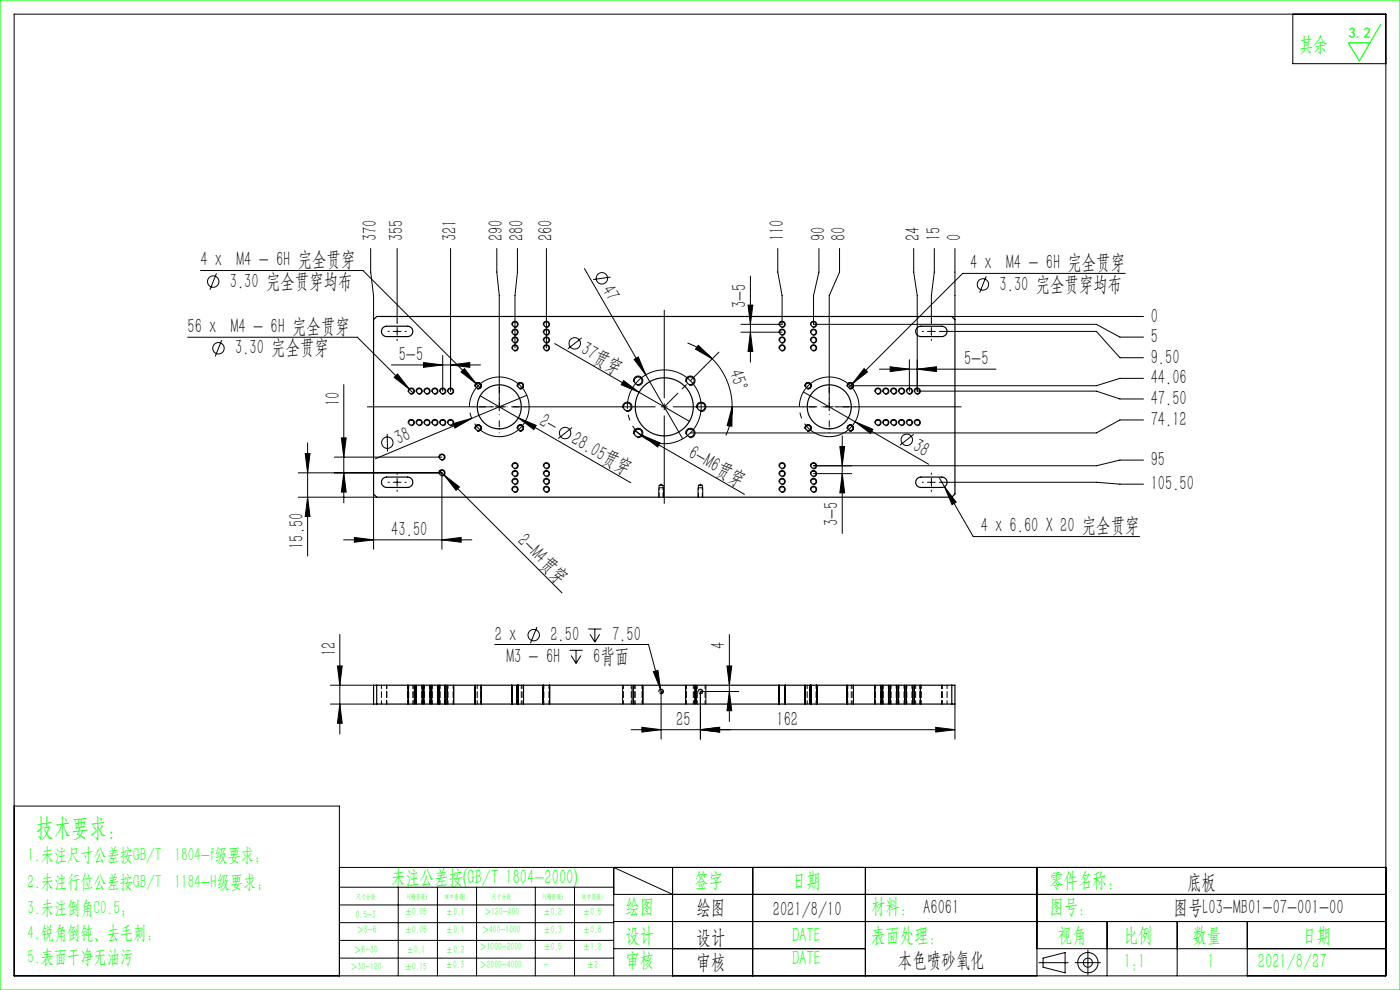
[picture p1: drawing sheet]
<svg xmlns="http://www.w3.org/2000/svg" width="297mm" height="210mm" viewBox="0 0 297 210" stroke-linecap="round" stroke-linejoin="round" font-family="sans-serif">
<g fill="none" stroke="#000" stroke-width=".21">
<path d="M3 3h291v204h-291zM274.3 3v10.5h19.7M42.5 57.4h34.5l24 24M45.9 58l-1.4 3.5M78.6 52.7v5l.6 5v5.1M84.2 52.7v15.7M95.6 52.7v30.3M105.4 52.7v5l.5 5v23.6M109.8 52.7v5l-.6 5v11.1M115.9 52.7v21.1M124 57l13 22.5M129.5 58.8l-3.7 .5"/>
<path d="M159.2 58.6v18.2M165 52.7v5l.9 5v6.1h-8.7M173.7 52.7v5l-1.1 5v6.1h60l5 2.7h5M178.1 52.7v5l-2.2 5v23.6M193.8 52.7v5l.8 5v20.3h38l5 1.6h5M198.2 52.7v5l-.6 5v5.7M202.6 52.7v15.1M209.2 58.6l-1.4 3.5M238.7 58h-34.5l-24.2 24.2M39.8 71.5h36l11.8 11.9M47 72.1l-1.3 3.5M83 77.4h18.9"/>
<path d="M83.4 70.3h1.7M84.2 69.5v1.6M84.3 79.3l2.6 3.3-3.3-2.5zM89.8 76.9l4.1 .5-4.1 .5zM93.9 75.4v7.6M95.6 77.4l4.1-.5v1zM98.5 78.2l2.5 3.2-3.2-2.5zM108.6 74a.67 .67 0 0 1 .6-.9 .67 .67 0 0 1 .7 .8 .67 .67 0 0 1-.8 .5M108.6 72.3a.67 .67 0 0 1 .6-.8 .67 .67 0 0 1 .7 .7 .67 .67 0 0 1-.8 .6M108.6 70.6a.67 .67 0 0 1 .6-.8 .67 .67 0 0 1 .7 .7 .67 .67 0 0 1-.8 .6M108.6 69a.67 .67 0 0 1 .6-.9 .67 .67 0 0 1 .7 .8 .67 .67 0 0 1-.8 .5M115.3 74a.67 .67 0 0 1 .6-.9 .67 .67 0 0 1 .7 .8 .67 .67 0 0 1-.9 .5"/>
<path d="M115.3 72.3a.67 .67 0 0 1 .6-.8 .67 .67 0 0 1 .7 .7 .67 .67 0 0 1-.9 .6M115.3 70.6a.67 .67 0 0 1 .6-.8 .67 .67 0 0 1 .7 .7 .67 .67 0 0 1-.9 .6M115.3 69a.67 .67 0 0 1 .6-.9 .67 .67 0 0 1 .7 .8 .67 .67 0 0 1-.9 .5M117.7 72.9l17.9 10.3M123.4 71.7l-2.9 2.3M134.5 76.2l.9-.5 1.6 3.8zM137 79.5l7.8 13.6M145.9 72.8a14.4 14.4 0 0 1 5.2 3.3M148.2 73.2l2.9 2.9-3.6-2zM151.1 76.1a14.4 14.4 0 0 1 4.2 10.2M152.5 74.7l-3.1 3.1M157.2 70.5h8.7"/>
<path d="M158.7 64.7h1l-.5 4.1zM159.2 70.5l.5 4h-1zM165.3 74a.67 .67 0 0 1 .6-.9 .67 .67 0 0 1 .7 .8 .67 .67 0 0 1-.9 .5M165.3 72.3a.67 .67 0 0 1 .6-.8 .67 .67 0 0 1 .7 .7 .67 .67 0 0 1-.9 .6M165.3 70.6a.67 .67 0 0 1 .6-.8 .67 .67 0 0 1 .7 .7 .67 .67 0 0 1-.9 .6M165.3 69a.67 .67 0 0 1 .6-.9 .67 .67 0 0 1 .7 .8 .67 .67 0 0 1-.9 .5M171.9 74a.67 .67 0 0 1 .6-.9 .67 .67 0 0 1 .7 .8 .67 .67 0 0 1-.8 .5M171.9 72.3a.67 .67 0 0 1 .6-.8 .67 .67 0 0 1 .7 .7 .67 .67 0 0 1-.8 .6M171.9 70.6a.67 .67 0 0 1 .6-.8 .67 .67 0 0 1 .7 .7 .67 .67 0 0 1-.8 .6M171.9 69a.67 .67 0 0 1 .6-.9 .67 .67 0 0 1 .7 .8 .67 .67 0 0 1-.8 .5M183.3 78.2l.7 .7-3.2 2.5zM186.6 78.3h24.7"/>
<path d="M188.8 77.8l4.1 .5-4.1 .5zM192.9 76.3v6.7M194.6 78.3l4.1-.5v1zM196.7 70.3h1.7M197.6 69.5v1.6M199.5 70.3h33.1l5 5.6h5M201.9 67.1h40.7M64.7 96.2h1.1l-.5 4.1zM65.3 93.9v24M70.9 97h22.8M72.4 92.9h1l-.5 4.1zM72.9 81.6v25"/>
<path d="M82.1 92l.1 3.8M86.6 83.1a.67 .67 0 0 1 .6-.8 .67 .67 0 0 1 .7 .7 .67 .67 0 0 1-.8 .6M86.6 89.8a.67 .67 0 0 1 .6-.8 .67 .67 0 0 1 .7 .7 .67 .67 0 0 1-.8 .6M88.3 83.1a.67 .67 0 0 1 .6-.8 .67 .67 0 0 1 .7 .7 .67 .67 0 0 1-.9 .6M88.3 89.8a.67 .67 0 0 1 .6-.8 .67 .67 0 0 1 .7 .7 .67 .67 0 0 1-.9 .6M89.9 83.1a.67 .67 0 0 1 .6-.8 .67 .67 0 0 1 .7 .7 .67 .67 0 0 1-.8 .6M89.9 89.8a.67 .67 0 0 1 .6-.8 .67 .67 0 0 1 .7 .7 .67 .67 0 0 1-.8 .6M91.6 83.1a.67 .67 0 0 1 .6-.8 .67 .67 0 0 1 .7 .7 .67 .67 0 0 1-.8 .6M91.6 89.8a.67 .67 0 0 1 .6-.8 .67 .67 0 0 1 .7 .7 .67 .67 0 0 1-.8 .6M93.1 97.1a.67 .67 0 0 1 .6-.8 .67 .67 0 0 1 .7 .7 .67 .67 0 0 1-.8 .6M93.3 83.1a.67 .67 0 0 1 .6-.8 .67 .67 0 0 1 .7 .7 .67 .67 0 0 1-.9 .6M93.3 89.8a.67 .67 0 0 1 .6-.8 .67 .67 0 0 1 .7 .7 .67 .67 0 0 1-.9 .6"/>
<path d="M93.3 99.8l25.9 26M94.9 89.8a.67 .67 0 0 1 .6-.8 .67 .67 0 0 1 .7 .7 .67 .67 0 0 1-.8 .6M94.9 83.1a.67 .67 0 0 1 .6-.8 .67 .67 0 0 1 .7 .7 .67 .67 0 0 1-.8 .6M96.1 89.9l4-1.2-3.6 2.1zM100.1 88.7l-20.4 8.6M100.8 90.9a.67 .67 0 0 1 .6-.8 .67 .67 0 0 1 .7 .7 .67 .67 0 0 1-.8 .6M100.8 82a.67 .67 0 0 1 .6-.8 .67 .67 0 0 1 .7 .7 .67 .67 0 0 1-.8 .6M101 81.4l.8 .8M101.9 84l8.1 4.6M108.6 99a.67 .67 0 0 1 .6-.9 .67 .67 0 0 1 .7 .8 .67 .67 0 0 1-.8 .5M109.8 82a.67 .67 0 0 1 .5-.8 .67 .67 0 0 1 .8 .7 .67 .67 0 0 1-.9 .6M109.8 90.9a.67 .67 0 0 1 .5-.8 .67 .67 0 0 1 .8 .7 .67 .67 0 0 1-.9 .6"/>
<path d="M110 88.6l3.8 1.6-.6 .9zM110 88.6l23.8 13.8M111.8 83.8l-11.7 4.9M115.3 99a.67 .67 0 0 1 .6-.9 .67 .67 0 0 1 .7 .8 .67 .67 0 0 1-.9 .5M121.3 90.7l-2.9 2.3M132.1 86.6a1 1 0 0 1 .9-1.3 1 1 0 0 1 1.1 1.1 1 1 0 0 1-1.3 .9M132.3 80.7l3.3 2.5-3.8-1.6zM134.4 81a1 1 0 0 1 .9-1.2 1 1 0 0 1 1.1 1 1 1 0 0 1-1.3 .9M134.4 92.1a1 1 0 0 1 .9-1.3 1 1 0 0 1 1.1 1.1 1 1 0 0 1-1.3 .9M134.5 91.3l23.4 13.6M135.6 83.2l10.7 6.2M136.2 92.3l3.8 1.6-.5 .9z"/>
<path d="M145.5 92.1a1 1 0 0 1 .9-1.3 1 1 0 0 1 1.1 1.1 1 1 0 0 1-1.3 .9M145.5 81a1 1 0 0 1 .9-1.2 1 1 0 0 1 1.1 1 1 1 0 0 1-1.3 .9M147.8 86.6a1 1 0 0 1 .9-1.3 1 1 0 0 1 1 1.1 1 1 0 0 1-1.2 .9M155.3 86.3v4.1l-1-.1zM155.3 86.3a14.4 14.4 0 0 1-1.3 6.1M165.3 99a.67 .67 0 0 1 .6-.9 .67 .67 0 0 1 .7 .8 .67 .67 0 0 1-.9 .5M170.4 83.1l26.6 15.4M170.8 82a.67 .67 0 0 1 .6-.8 .67 .67 0 0 1 .7 .7 .67 .67 0 0 1-.8 .6M170.8 90.9a.67 .67 0 0 1 .6-.8 .67 .67 0 0 1 .7 .7 .67 .67 0 0 1-.8 .6M171.9 99a.67 .67 0 0 1 .6-.9 .67 .67 0 0 1 .7 .8 .67 .67 0 0 1-.8 .5M178.2 94.7h1l-.5 4.1zM178.7 92.4v20.8"/>
<path d="M179.8 82a.67 .67 0 0 1 .5-.8 .67 .67 0 0 1 .8 .7 .67 .67 0 0 1-.9 .6M179.8 90.9a.67 .67 0 0 1 .5-.8 .67 .67 0 0 1 .8 .7 .67 .67 0 0 1-.9 .6M181.4 89.5l3.8 1.6-.5 .8zM185.6 83.1a.67 .67 0 0 1 .6-.8 .67 .67 0 0 1 .7 .7 .67 .67 0 0 1-.8 .6M185.6 89.8a.67 .67 0 0 1 .6-.8 .67 .67 0 0 1 .7 .7 .67 .67 0 0 1-.8 .6M187.3 83.1a.67 .67 0 0 1 .6-.8 .67 .67 0 0 1 .7 .7 .67 .67 0 0 1-.9 .6M187.3 89.8a.67 .67 0 0 1 .6-.8 .67 .67 0 0 1 .7 .7 .67 .67 0 0 1-.9 .6M188.9 83.1a.67 .67 0 0 1 .6-.8 .67 .67 0 0 1 .7 .7 .67 .67 0 0 1-.8 .6M188.9 89.8a.67 .67 0 0 1 .6-.8 .67 .67 0 0 1 .7 .7 .67 .67 0 0 1-.8 .6M190.6 83.1a.67 .67 0 0 1 .6-.8 .67 .67 0 0 1 .7 .7 .67 .67 0 0 1-.8 .6M190.6 89.8a.67 .67 0 0 1 .6-.8 .67 .67 0 0 1 .7 .7 .67 .67 0 0 1-.8 .6M192.3 83.1a.67 .67 0 0 1 .6-.8 .67 .67 0 0 1 .7 .7 .67 .67 0 0 1-.9 .6"/>
<path d="M192.3 89.8a.67 .67 0 0 1 .6-.8 .67 .67 0 0 1 .7 .7 .67 .67 0 0 1-.9 .6M193.8 92.1l-2.9 2.4M193.9 83.1a.67 .67 0 0 1 .6-.8 .67 .67 0 0 1 .7 .7 .67 .67 0 0 1-.8 .6M193.9 89.8a.67 .67 0 0 1 .6-.8 .67 .67 0 0 1 .7 .7 .67 .67 0 0 1-.8 .6M242.6 80.3h-5l-5 1.5h-52.2M242.6 97.6h-5l-5 1.2h-60M242.6 89.1h-5l-5 2.7h-86.1M63.3 100.3h30.4v16.2M63.3 105.5h16.6M65.3 105.5l.5 4h-1.1zM72.9 114.5h27.2M72.9 100.3l.5 4.1h-1z"/>
<path d="M75.2 114l4 .5-4 .5zM79.2 104.8v11.7M83.4 102.3h1.7M84.2 101.5v1.6M93.1 100.5a.67 .67 0 0 1 .6-.9 .67 .67 0 0 1 .7 .8 .67 .67 0 0 1-.8 .5M93.7 114.5l4.1-.5v1zM94.2 100.8l3.3 2.5-.8 .7zM108.6 104a.67 .67 0 0 1 .6-.9 .67 .67 0 0 1 .7 .8 .67 .67 0 0 1-.8 .5M108.6 102.3a.67 .67 0 0 1 .6-.8 .67 .67 0 0 1 .7 .7 .67 .67 0 0 1-.8 .6M108.6 100.6a.67 .67 0 0 1 .6-.8 .67 .67 0 0 1 .7 .7 .67 .67 0 0 1-.8 .6M115.3 104a.67 .67 0 0 1 .6-.9 .67 .67 0 0 1 .7 .8 .67 .67 0 0 1-.9 .5M115.3 102.3a.67 .67 0 0 1 .6-.8 .67 .67 0 0 1 .7 .7 .67 .67 0 0 1-.9 .6"/>
<path d="M115.3 100.6a.67 .67 0 0 1 .6-.8 .67 .67 0 0 1 .7 .7 .67 .67 0 0 1-.9 .6M139.7 103.5v2M140.7 103.5v2M148.1 103.5v2M149.1 103.5v2M165.3 104a.67 .67 0 0 1 .6-.9 .67 .67 0 0 1 .7 .8 .67 .67 0 0 1-.9 .5M165.3 102.3a.67 .67 0 0 1 .6-.8 .67 .67 0 0 1 .7 .7 .67 .67 0 0 1-.9 .6M165.3 100.6a.67 .67 0 0 1 .6-.8 .67 .67 0 0 1 .7 .7 .67 .67 0 0 1-.9 .6M171.9 104a.67 .67 0 0 1 .6-.9 .67 .67 0 0 1 .7 .8 .67 .67 0 0 1-.8 .5M171.9 102.3a.67 .67 0 0 1 .6-.8 .67 .67 0 0 1 .7 .7 .67 .67 0 0 1-.8 .6M171.9 100.6a.67 .67 0 0 1 .6-.8 .67 .67 0 0 1 .7 .7 .67 .67 0 0 1-.8 .6M172.6 100.5h8.1"/>
<path d="M178.7 100.5l.5 4h-1zM196.7 102.3h1.7M197.6 101.5v1.6M199.3 101.3l7.2 12.5h35.3M199.5 102.3h33.1l5 .4h5M200.4 103.3l2.4 3.2-.8 .5zM72.1 134.6v21.1M105 136.7h32.6l2.8 10.4M113.9 133l-1.4 3.5M120.8 137.9h2.8M121.2 139l1 1.7M122.2 137.9v2.8"/>
<path d="M123.2 139l-1 1.7M124.8 133.4h2.8M125.2 134.5l1 1.7M126.2 133.4v2.8M127.2 134.5l-1 1.7M154.7 134.6v18.4M70.1 145.3h9.1M70.1 149.3h9.1M71.6 141.3h1l-.5 4zM72.1 149.3l.5 4.1h-1zM86.6 145.3v4M87.9 145.3v4"/>
<path d="M88.2 145.3v4M89.6 145.3v4M89.9 145.3v4M91.2 145.3v4M91.6 145.3v4M92.9 145.3v4M93.1 145.3v4M93.2 145.3v4M94.4 145.3v4M94.6 145.3v4M94.9 145.3v4M96.2 145.3v4"/>
<path d="M100.8 145.3v4M102.1 145.3v4M108.6 145.3v4M109.7 145.3v4M109.9 145.3v4M111.1 145.3v4M115.2 145.3v4M116.6 145.3v4M132.1 145.3v4M133.9 154.8h68.7M134.1 145.3v4M134.4 145.3v4"/>
<path d="M136.2 154.3l4 .5-4 .5zM136.4 145.3v4M138.6 142.5l1-.3 .5 4.1zM139.8 146.8a.5 .5 0 0 1 .4-.6 .5 .5 0 0 1 .5 .5 .5 .5 0 0 1-.6 .5M140.2 146.7v10.1M145.5 145.3v4M147.5 145.3v4M147.7 145.3v4M148.1 146.8a.5 .5 0 0 1 .4-.6 .5 .5 0 0 1 .6 .5 .5 .5 0 0 1-.6 .5M148.6 154.8l4.1-.5v1zM149.7 145.3v4M154.2 141.3h1l-.5 4z"/>
<path d="M154.7 146.7l.5 4.1h-1zM156.7 146.7h-8.1v10.1M165.2 145.3v4M166.6 145.3v4M170.8 145.3v4M171.9 145.3v4M172.1 145.3v4M173.2 145.3v4M179.7 145.3v4M181.1 145.3v4M185.6 145.3v4M186.9 145.3v4"/>
<path d="M187.2 145.3v4M188.6 145.3v4M188.9 145.3v4M190.2 145.3v4M190.6 145.3v4M191.9 145.3v4M192.2 145.3v4M193.6 145.3v4M193.9 145.3v4M195.2 145.3v4M198.5 154.3l4.1 .5-4.1 .5zM202.6 149.3v7.5"/>
<path d="M3 171h69v36M72 184h222M72 188.2h58.2M72 192h58.2M72 195.7h58.2M72 199.5h58.2M84.5 188.2v18.8M92.8 188.2v18.8M101.1 188.2v18.8M113.6 188.2v18.8M121.9 188.2v18.8M130.2 189.7h163.8"/>
<path d="M130.2 195.5h163.8M142.7 189.7l-12.5-5.7v23M142.7 184v23M159.7 184v23M183.6 184v23M220 184v23M234.9 195.5v11.5M249.7 195.5v11.5M264.6 195.5v11.5M72 203.2h58.2M130.2 201.2h53.4M220 201.2h74"/>
<path d="M220.4 204.2h6.2M221.3 203.2l4.7-1.1v4.3l-4.7-1.2zM228.1 204.2h5.3M230.8 201.5v5.3"/>
<circle cx="45.2" cy="59.7" r="1.21"/>
<circle cx="127.7" cy="59" r="1.21"/>
<circle cx="46.3" cy="73.9" r="1.21"/>
<circle cx="121.9" cy="72.8" r="1.21"/>
<circle cx="208.5" cy="60.3" r="1.21"/>
<circle cx="82.2" cy="93.9" r="1.21"/>
<circle cx="119.9" cy="91.9" r="1.21"/>
<circle cx="192.4" cy="93.3" r="1.21"/>
<circle cx="113.2" cy="134.7" r="1.21"/>
<circle cx="230.8" cy="204.2" r="2.15"/>
<circle cx="230.8" cy="204.2" r=".96"/>
</g>
<path d="M148.4 84a7.8 7.8 0 0 0-13.1-3.1 7.8 7.8 0 0 0 3.6 13 7.8 7.8 0 0 0 9.6-9.5l-.1-.4" fill="none" stroke="#000" stroke-width=".21" stroke-dasharray="30.5 1.3 1.3 1.3" stroke-dashoffset="7.8" stroke-linecap="butt"/>
<path d="M112 84.4a6.3 6.3 0 0 0-10.6-2.5 6.3 6.3 0 0 0 2.9 10.5 6.3 6.3 0 0 0 7.8-7.6l-.1-.4M182 84.4a6.3 6.3 0 0 0-10.6-2.5 6.3 6.3 0 0 0 2.9 10.5 6.3 6.3 0 0 0 7.8-7.6l-.1-.4" fill="none" stroke="#000" stroke-width=".21" stroke-dasharray="30.5 1.3 1.3 1.3" stroke-dashoffset="12.5" stroke-linecap="butt"/>
<path d="M77.9 86.3h126" fill="none" stroke="#000" stroke-width=".21" stroke-dasharray="30.5 1.3 1.3 1.3" stroke-dashoffset="3.7"/>
<path d="M140.9 106.8v-41" fill="none" stroke="#000" stroke-width=".21" stroke-dasharray="30.5 1.3 1.3 1.3" stroke-dashoffset="11.9"/>
<path d="M140.9 86.3l8.5-8.5" fill="none" stroke="#000" stroke-width=".21" stroke-dasharray="30.5 1.3 1.3 1.3" stroke-dashoffset="26.4"/>
<path d="M0 0h297v210h-297zM292.9 5.2l-4.5 7.7-2.4-3.8h4.6" fill="none" stroke="#0f0" stroke-width=".25"/>
<g fill="none" stroke="#000" stroke-width=".21" stroke-dasharray="1.3 .6" stroke-dashoffset=".5">
<path d="M140.7 103.5h-1M149.1 103.5h-1M80.9 145.3v4M82 145.3v4M82 149.3v-4M86.5 149.3v-4M86.5 145.3v4M86.7 145.3v4M87.6 149.3v-4M87.8 149.3v-4M88.4 145.3v4M89.5 149.3v-4"/>
<path d="M90 145.3v4M91.1 149.3v-4M91.7 145.3v4M92.8 149.3v-4M93.2 145.3v4M93.4 145.3v4M94.3 149.3v-4M94.5 149.3v-4M95 145.3v4M96.1 149.3v-4M100.9 145.3v4M101.2 145.3v4"/>
<path d="M102 149.3v-4M108.7 145.3v4M109.8 149.3v-4M109.8 145.3v4M110.6 149.3v-4M110.9 149.3v-4M115.4 145.3v4M116.5 149.3v-4M132.2 145.3v4M133.9 149.3v-4M134.5 145.3v4M134.7 145.3v4"/>
<path d="M136.2 149.3v-4M145.6 145.3v4M147.1 149.3v-4M147.3 149.3v-4M147.9 145.3v4M149.6 149.3v-4M165.4 145.3v4M166.5 149.3v-4M170.9 145.3v4M171.2 145.3v4M172 149.3v-4M172 145.3v4"/>
<path d="M173.1 149.3v-4M179.8 145.3v4M180.6 149.3v-4M180.9 149.3v-4M185.7 145.3v4M186.8 149.3v-4M187.4 145.3v4M188.5 149.3v-4M189 145.3v4M190.1 149.3v-4M190.7 145.3v4M191.8 149.3v-4"/>
<path d="M192.4 145.3v4M193.5 149.3v-4M194 145.3v4M194.2 145.3v4M195.1 149.3v-4M195.3 145.3v4M195.3 149.3v-4M199.8 149.3v-4M199.8 145.3v4M200.9 149.3v-4"/>
</g>
<g fill="none" stroke="#000" stroke-width=".21" stroke-dasharray="30.5 1.3 1.3 1.3">
<path d="M82.6 70.3h-.3M84.2 72v.2M84.2 68.6v-.2M85.9 70.3h.3M195.9 70.3h-.3M197.6 72v.2M197.6 68.6v-.2M199.2 70.3h.3M105.9 86.3v-.8M105.9 86.3h-.8M105.9 86.3v.8M105.9 86.3h.8"/>
<path d="M175.9 86.3v-.8M175.9 86.3h-.8M175.9 86.3v.8M175.9 86.3h.8M82.6 102.3h-.3M84.2 104v.2M84.2 100.6v-.2M85.9 102.3h.3M195.9 102.3h-.3M197.6 104v.2M197.6 100.6v-.2M199.2 102.3h.3"/>
</g>
<path d="M104.2 86.3h-3.8M105.9 84.6v-3.8M105.9 88v3.8M107.6 86.3h3.8M174.2 86.3h-3.8M175.9 84.6v-3.8M175.9 88v3.8M177.6 86.3h3.8" fill="none" stroke="#000" stroke-width=".21" stroke-dasharray="30.5 1.3 1.3 1.3" stroke-dashoffset="30.5"/>
<g fill="#000">
<path d="M134.5 76.2l.9-.5 1.6 3.8zM96.1 89.9l4-1.2-3.6 2.1zM110 88.6l3.8 1.6-.6 .9zM132.3 80.7l3.3 2.5-3.8-1.6zM136.2 92.3l3.8 1.6-.5 .9zM181.4 89.5l3.8 1.6-.5 .8zM94.2 100.8l3.3 2.5-.8 .7z"/>
<path d="M155.3 86.3v4.1l-1-.1zM148.2 73.2l2.9 2.9-3.6-2z"/>
<path d="M64.7 96.2h1.1l-.5 4.1zM65.3 105.5l.5 4h-1.1zM72.4 92.9h1l-.5 4.1zM72.9 100.3l.5 4.1h-1zM158.7 64.7h1l-.5 4.1zM159.2 70.5l.5 4h-1zM71.6 141.3h1l-.5 4zM72.1 149.3l.5 4.1h-1z"/>
<path d="M75.2 114l4 .5-4 .5zM93.7 114.5l4.1-.5v1zM89.8 76.9l4.1 .5-4.1 .5zM95.6 77.4l4.1-.5v1zM188.8 77.8l4.1 .5-4.1 .5zM194.6 78.3l4.1-.5v1zM84.3 79.3l-.7 .8 3.3 2.5zM200.4 103.3l1.6 3.7 .8-.5zM183.3 78.2l-2.5 3.2 3.2-2.5zM98.5 78.2l-.7 .7 3.2 2.5zM136.2 154.3l4 .5-4 .5zM148.6 154.8l4.1-.5v1zM138.6 142.5l1.5 3.8-.5-4.1z"/>
<path d="M178.7 100.5l.5 4h-1zM178.2 94.7h1l-.5 4.1zM154.7 146.7l.5 4.1h-1zM154.2 141.3h1l-.5 4z"/>
<path d="M198.5 154.3l4.1 .5-4.1 .5zM148.6 154.8l4.1-.5v1z"/>
</g>
<g fill="none" stroke="#000" stroke-width=".25">
<path d="M79.2 67.8l.7-.7h122l.7 .7v37l-.7 .7h-122l-.7-.7zM81.1 69.7l.3-.3 .6-.2h4.5a1.1 1.1 0 0 1 1.1 1.1 1.1 1.1 0 0 1-1.1 1.1h-4.5a1.1 1.1 0 0 1-.9-1.7zM194.7 69.4l.6-.2h4.5a1.1 1.1 0 0 1 1.1 1.1 1.1 1.1 0 0 1-1.1 1.1h-4.5a1.1 1.1 0 0 1-1-.8 1.1 1.1 0 0 1 .4-1.2zM81.1 101.7l.6-.4 .3-.1h4.5a1.1 1.1 0 0 1 1.1 1.1 1.1 1.1 0 0 1-1.1 1.1h-4.5a1.1 1.1 0 0 1-.9-1.7zM194.5 101.7l.5-.4 .3-.1h4.5a1.1 1.1 0 0 1 1.1 1.1 1.1 1.1 0 0 1-1.1 1.1h-4.5a1.1 1.1 0 0 1-.8-1.7zM79.2 145.3h123.4v4h-123.4zM79.9 145.3v4M201.9 145.3v4"/>
<circle cx="109.2" cy="70.5" r=".55"/>
<circle cx="109.2" cy="73.8" r=".55"/>
<circle cx="109.2" cy="68.8" r=".55"/>
<circle cx="109.2" cy="72.1" r=".55"/>
<circle cx="115.9" cy="70.5" r=".55"/>
<circle cx="115.9" cy="73.8" r=".55"/>
<circle cx="115.9" cy="68.8" r=".55"/>
<circle cx="115.9" cy="72.1" r=".55"/>
<circle cx="165.9" cy="70.5" r=".55"/>
<circle cx="165.9" cy="73.8" r=".55"/>
<circle cx="165.9" cy="68.8" r=".55"/>
<circle cx="165.9" cy="72.1" r=".55"/>
<circle cx="172.6" cy="70.5" r=".55"/>
<circle cx="172.6" cy="73.8" r=".55"/>
<circle cx="172.6" cy="68.8" r=".55"/>
<circle cx="172.6" cy="72.1" r=".55"/>
<circle cx="87.2" cy="89.6" r=".55"/>
<circle cx="87.2" cy="83" r=".55"/>
<circle cx="88.9" cy="89.6" r=".55"/>
<circle cx="88.9" cy="83" r=".55"/>
<circle cx="90.6" cy="89.6" r=".55"/>
<circle cx="90.6" cy="83" r=".55"/>
<circle cx="92.2" cy="89.6" r=".55"/>
<circle cx="92.2" cy="83" r=".55"/>
<circle cx="93.7" cy="97" r=".55"/>
<circle cx="93.9" cy="89.6" r=".55"/>
<circle cx="93.9" cy="83" r=".55"/>
<circle cx="95.6" cy="89.6" r=".55"/>
<circle cx="95.6" cy="83" r=".55"/>
<circle cx="101.4" cy="81.8" r=".55"/>
<circle cx="101.4" cy="90.8" r=".55"/>
<circle cx="105.9" cy="86.3" r="4.7"/>
<circle cx="109.2" cy="98.8" r=".55"/>
<circle cx="110.4" cy="81.8" r=".55"/>
<circle cx="110.4" cy="90.8" r=".55"/>
<circle cx="115.9" cy="98.8" r=".55"/>
<circle cx="133.1" cy="86.3" r=".83"/>
<circle cx="135.4" cy="91.8" r=".83"/>
<circle cx="135.4" cy="80.8" r=".83"/>
<circle cx="140.9" cy="86.3" r="6.2"/>
<circle cx="146.5" cy="91.8" r=".83"/>
<circle cx="146.5" cy="80.8" r=".83"/>
<circle cx="148.7" cy="86.3" r=".83"/>
<circle cx="165.9" cy="98.8" r=".55"/>
<circle cx="171.4" cy="81.8" r=".55"/>
<circle cx="171.4" cy="90.8" r=".55"/>
<circle cx="172.6" cy="98.8" r=".55"/>
<circle cx="175.9" cy="86.3" r="4.7"/>
<circle cx="180.4" cy="90.8" r=".55"/>
<circle cx="180.4" cy="81.8" r=".55"/>
<circle cx="186.2" cy="89.6" r=".55"/>
<circle cx="186.2" cy="83" r=".55"/>
<circle cx="187.9" cy="89.6" r=".55"/>
<circle cx="187.9" cy="83" r=".55"/>
<circle cx="189.6" cy="89.6" r=".55"/>
<circle cx="189.6" cy="83" r=".55"/>
<circle cx="191.2" cy="89.6" r=".55"/>
<circle cx="191.2" cy="83" r=".55"/>
<circle cx="192.9" cy="89.6" r=".55"/>
<circle cx="192.9" cy="83" r=".55"/>
<circle cx="194.6" cy="89.6" r=".55"/>
<circle cx="194.6" cy="83" r=".55"/>
<circle cx="93.7" cy="100.3" r=".55"/>
<circle cx="109.2" cy="102.1" r=".55"/>
<circle cx="109.2" cy="103.8" r=".55"/>
<circle cx="109.2" cy="100.5" r=".55"/>
<circle cx="115.9" cy="102.1" r=".55"/>
<circle cx="115.9" cy="103.8" r=".55"/>
<circle cx="115.9" cy="100.5" r=".55"/>
<circle cx="165.9" cy="102.1" r=".55"/>
<circle cx="165.9" cy="100.5" r=".55"/>
<circle cx="165.9" cy="103.8" r=".55"/>
<circle cx="172.6" cy="102.1" r=".55"/>
<circle cx="172.6" cy="100.5" r=".55"/>
<circle cx="172.6" cy="103.8" r=".55"/>
</g>
<path d="M140.7 103h-.9M149 103h-.8" fill="none" stroke="#000" stroke-width=".21" stroke-dasharray="1.3 .6" stroke-dashoffset=".4"/>
<path d="M139.8 103v2.5M140.7 105.5v-2.5M148.2 103v2.5M149 105.5v-2.5M140.7 146.7a.42 .42 0 0 1-.6 .4 .42 .42 0 0 1-.1-.7 .42 .42 0 0 1 .6 .1l.1 .2M149 146.7a.42 .42 0 0 1-.6 .4 .42 .42 0 0 1-.1-.7 .42 .42 0 0 1 .7 .1v.2" fill="none" stroke="#000" stroke-width=".21" stroke-dasharray="1.3 .6" stroke-dashoffset=".3"/>
<path d="M140.2 102.7l-.4 .3M140.7 103l-.5-.3M148.6 102.7l-.4 .3M149 103l-.4-.3" fill="none" stroke="#000" stroke-width=".21" stroke-dasharray="1.3 .6"/>
<text font-size="5.4" fill="#0f0" x="7.7" y="177.2">技术要求：</text>
<g font-size="4.4" fill="#0f0">
<text x="275.6" y="10.8">其余</text>
<text x="83" y="187.5">未注公差按(GB/T 1804-2000)</text>
<text x="147.3" y="188">签字</text>
<text x="168" y="188">日期</text>
<text x="222.6" y="188">零件名称：</text>
<text x="132.7" y="193.6">绘图</text>
<text x="184.8" y="193.6">材料： A6061</text>
<text x="222.6" y="193.6">图号：</text>
<text x="132.7" y="199.8">设计</text>
<text x="168" y="199.8">DATE</text>
<text x="184.8" y="199.8">表面处理：</text>
<text x="224.4" y="199.8">视角</text>
<text x="238.4" y="199.8">比例</text>
<text x="253" y="199.8">数量</text>
<text x="276.3" y="199.8">日期</text>
<text x="132.7" y="205.1">审核</text>
<text x="168" y="204.6">DATE</text>
<text x="238.4" y="205.3">1:1</text>
<text x="256.2" y="205.3">1</text>
<text x="266.9" y="205.3">2021/8/27</text>
</g>
<g font-size="4.4">
<text x="79.9" y="51.2" transform="rotate(-90 79.9 51.2)">370</text>
<text x="85.5" y="51.2" transform="rotate(-90 85.5 51.2)">355</text>
<text x="96.9" y="51.2" transform="rotate(-90 96.9 51.2)">321</text>
<text x="106.7" y="51.2" transform="rotate(-90 106.7 51.2)">290</text>
<text x="111.1" y="51.2" transform="rotate(-90 111.1 51.2)">280</text>
<text x="117.2" y="51.2" transform="rotate(-90 117.2 51.2)">260</text>
<text x="166.3" y="51.2" transform="rotate(-90 166.3 51.2)">110</text>
<text x="175" y="51.2" transform="rotate(-90 175 51.2)">90</text>
<text x="179.4" y="51.2" transform="rotate(-90 179.4 51.2)">80</text>
<text x="195.1" y="51.2" transform="rotate(-90 195.1 51.2)">24</text>
<text x="199.5" y="51.2" transform="rotate(-90 199.5 51.2)">15</text>
<text x="203.9" y="51.2" transform="rotate(-90 203.9 51.2)">0</text>
<text x="42.5" y="56.5">4 x M4 - 6H 完全贯穿</text>
<text x="205.8" y="57.1">4 x M4 - 6H 完全贯穿</text>
<text x="48.8" y="61">3.30 完全贯穿均布</text>
<text x="127.6" y="61.4" transform="rotate(60 127.6 61.4)">47</text>
<text x="158.3" y="65.3" transform="rotate(-90 158.3 65.3)">3-5</text>
<text x="212.1" y="61.6">3.30 完全贯穿均布</text>
<text x="39.8" y="70.7">56 x M4 - 6H 完全贯穿</text>
<text x="244.1" y="68.4">0</text>
<text x="49.9" y="75.2">3.30 完全贯穿</text>
<text x="84.6" y="76.5">5-5</text>
<text x="123" y="75" transform="rotate(30 123 75)">37贯穿</text>
<text x="204.5" y="77.4">5-5</text>
<text x="244.1" y="72.8">5</text>
<text x="244.1" y="77.2">9.50</text>
<text x="154.7" y="79" transform="rotate(73 154.7 79)">45°</text>
<text x="244.1" y="81.5">44.06</text>
<text x="72.1" y="86.2" transform="rotate(-90 72.1 86.2)">10</text>
<text x="244.1" y="85.9">47.50</text>
<text x="84.5" y="94.3" transform="rotate(-23 84.5 94.3)">38</text>
<text x="114.2" y="90.1" transform="rotate(30 114.2 90.1)">2-</text>
<text x="121" y="94" transform="rotate(30 121 94)">28.05贯穿</text>
<text x="193.4" y="95.4" transform="rotate(30 193.4 95.4)">38</text>
<text x="244.1" y="90.4">74.12</text>
<text x="145.8" y="96.9" transform="rotate(30 145.8 96.9)">6-M6贯穿</text>
<text x="244.1" y="98.9">95</text>
<text x="244.1" y="104">105.50</text>
<text x="83" y="113.6">43.50</text>
<text x="177.8" y="111.6" transform="rotate(-90 177.8 111.6)">3-5</text>
<text x="208" y="113">4 x 6.60 X 20 完全贯穿</text>
<text x="64.4" y="116.4" transform="rotate(-90 64.4 116.4)">15.50</text>
<text x="109.6" y="114.9" transform="rotate(45 109.6 114.9)">2-M4贯穿</text>
<text x="105" y="136">2 x</text>
<text x="116.8" y="136">2.50</text>
<text x="129.9" y="136">7.50</text>
<text x="153.9" y="137.7" transform="rotate(-90 153.9 137.7)">4</text>
<text x="71.2" y="139.2" transform="rotate(-90 71.2 139.2)">12</text>
<text x="107.5" y="140.5">M3 - 6H</text>
<text x="125.9" y="140.5">6背面</text>
<text x="143.5" y="153.9">25</text>
<text x="164.7" y="153.9">162</text>
<text x="251.8" y="188.6">底板</text>
<text x="147.8" y="194">绘图</text>
<text x="163.9" y="194.3">2021/8/10</text>
<text x="249" y="194">图号L03-MB01-07-001-00</text>
<text x="147.8" y="200.2">设计</text>
<text x="147.8" y="205.5">审核</text>
<text x="190.5" y="205">本色喷砂氧化</text>
</g>
<g font-size="4" fill="#0f0">
<text x="5.9" y="182.6">1.未注尺寸公差按GB/T 1804-f级要求；</text>
<text x="5.9" y="188.4">2.未注行位公差按GB/T 1184-H级要求；</text>
<text x="5.9" y="193.9">3.未注倒角C0.5；</text>
<text x="5.9" y="199.2">4.锐角倒钝、去毛刺；</text>
<text x="5.9" y="204.2">5.表面干净无油污</text>
</g>
<text font-size="3.2" fill="#0f0" x="286.1" y="8">3.2</text>
<g font-size="2.3" fill="#0f0">
<text x="75.5" y="194.7">0.5-3</text>
<text x="75.6" y="198">＞3-6</text>
<text x="85.9" y="194.2">±0.05</text>
<text x="85.9" y="198">±0.05</text>
<text x="94.6" y="194.2">±0.1</text>
<text x="94.6" y="198">±0.1</text>
<text x="102.2" y="198">＞400-1000</text>
<text x="102.7" y="194.2">＞120-400</text>
<text x="115.3" y="194.2">±0.2</text>
<text x="115.3" y="198">±0.3</text>
<text x="123.7" y="194.2">±0.5</text>
<text x="123.7" y="198">±0.8</text>
<text x="75.1" y="202.2">＞6-30</text>
<text x="86.3" y="202.2">±0.1</text>
<text x="94.6" y="202.2">±0.2</text>
<text x="101.7" y="201.6">＞1000-2000</text>
<text x="115.3" y="201.6">±0.5</text>
<text x="123.7" y="201.6">±1.2</text>
<text x="74.3" y="205.8">＞30-120</text>
<text x="85.9" y="205.8">±0.15</text>
<text x="94.5" y="205.4">±0.3</text>
<text x="101.7" y="205.4">＞2000-4000</text>
<text x="115.3" y="205.4">-</text>
<text x="124.5" y="205.4">±2</text>
</g>
<g font-size="1.5" fill="#0f0">
<text x="75.5" y="190.6">尺寸分段</text>
<text x="86.4" y="190.6">F(精密级)</text>
<text x="94.4" y="190.6">M(中密级)</text>
<text x="104.3" y="190.6">尺寸分段</text>
<text x="115.2" y="190.6">F(精密级)</text>
<text x="123.5" y="190.6">M(中密级)</text>
</g>
</svg>
